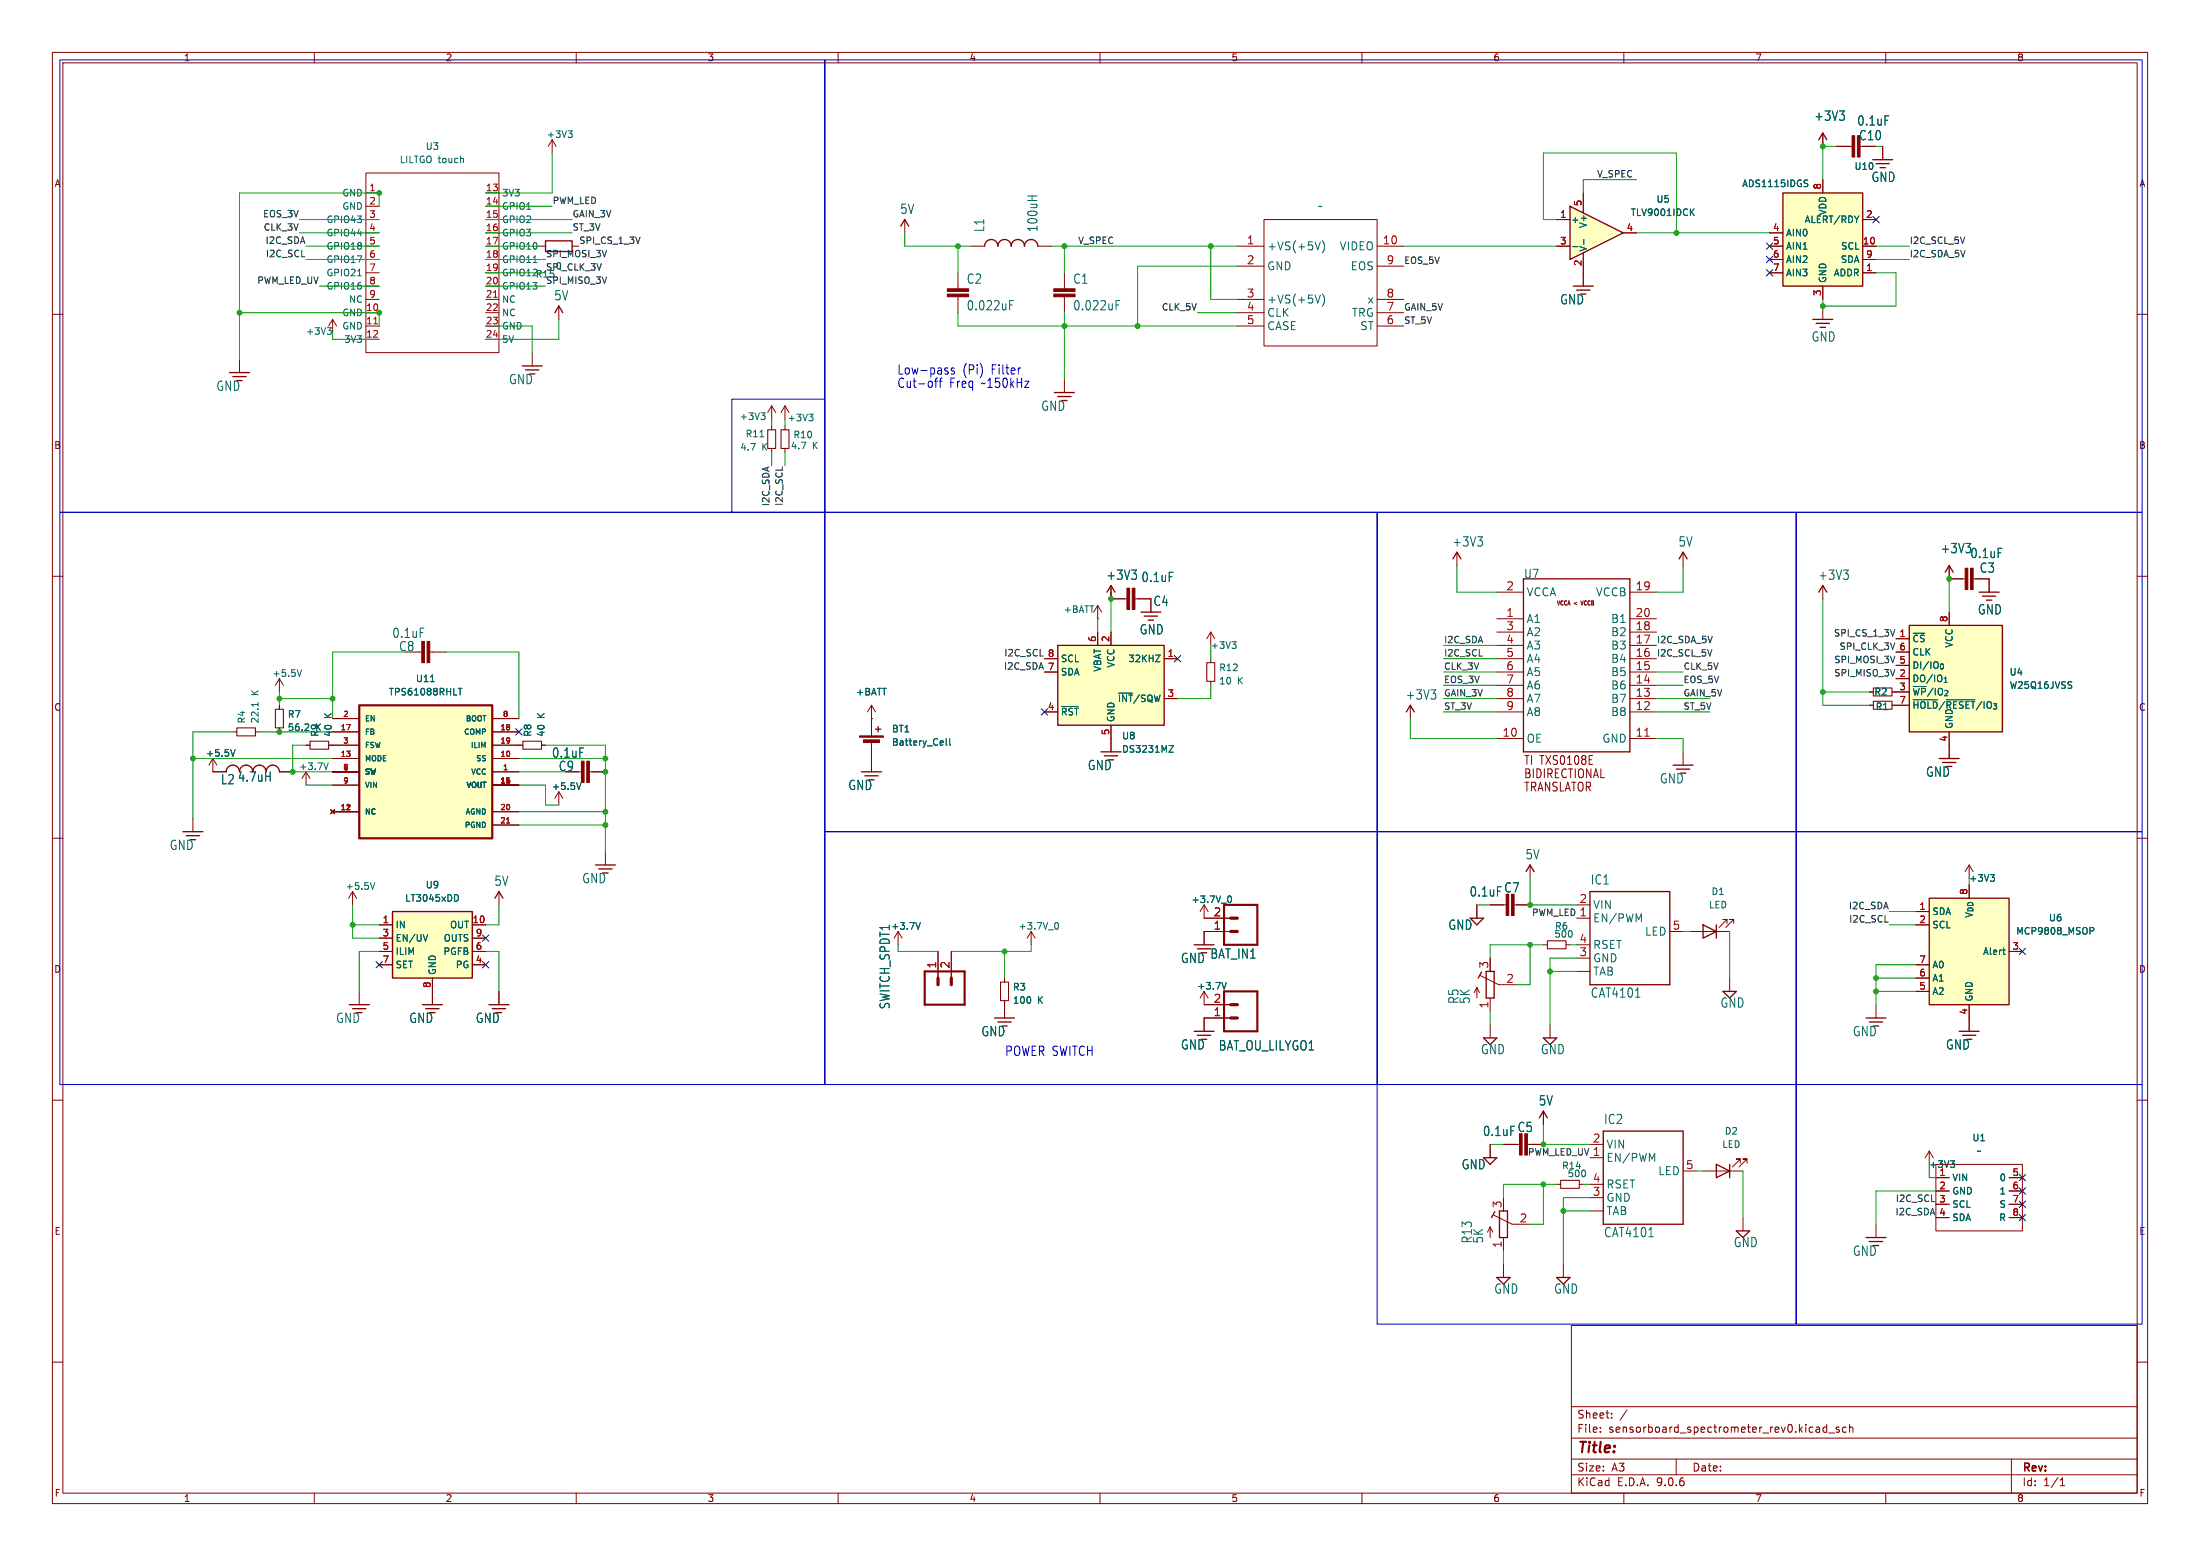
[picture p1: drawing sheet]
<svg xmlns="http://www.w3.org/2000/svg" width="420mm" height="297mm" viewBox="0 0 420 297" stroke-linecap="round" stroke-linejoin="round" font-family="sans-serif">
<g fill="none" stroke="#840000" stroke-width=".19">
<path d="M10 10h400v277h-400zM12 12h396v273h-396zM60 10v2M110 10v2M160 10v2M210 10v2M260 10v2M310 10v2M360 10v2M359.4 27.9v2.6M348 58.4v2.6M10 60h2"/>
<path d="M408 60h2M10 110h2M278.1 105.4v2.6M285.7 113h5.1M285.7 118.1h5.1M301.8 114.7l.2 .8M311.1 113h5.1M311.1 118.1h5.1M321.3 105.4v2.6M348 111.8v2.5M372.1 110.5h3.1M376.7 110.5h3v2.5"/>
<path d="M408 110h2M44.4 139.7h.8M48.8 139.7h.7M53.3 129.5l-.7 1.3M53.3 129.5l.8 1.3M53.3 129.5v2.6M53.3 134.6v.8M53.3 138.9v.8M269.2 134.6v2.6M285.7 120.7h5.1M285.7 123.2h5.1M285.7 125.7h5.1"/>
<path d="M285.7 128.3h5.1M285.7 130.8h5.1M285.7 133.4h5.1M285.7 135.9h5.1M311.1 120.7h5.1M311.1 123.2h5.1M311.1 125.7h5.1M311.1 128.3h5.1M311.1 130.8h5.1M311.1 133.4h5.1M311.1 135.9h5.1M10 160h2"/>
<path d="M40.6 144.8l-.7 1.3M40.6 144.8l.8 1.3M40.6 144.8v2.5M58.4 142.2h.8M62.7 142.2h.8M285.7 141h5.1M311.1 141h5.1M321.3 143.5v2.6M408 160h2M196.8 177.8l-.7 1.3M196.8 177.8l.8 1.3M196.8 177.8v2.5"/>
<path d="M229.9 172.7v2.6h5M229.9 172.7l-.8 1.3M229.9 172.7l.7 1.3M234.9 177.8h-5v2.5M281.9 172.7v2.6M284.5 172.7h3M289.1 172.7h3M292.1 165.1v2.5M301 175.3h2.5M301 172.7h2.5M318.8 177.8h2.5M322.6 177.8h7.6"/>
<path d="M329.7 176.3v-.8h-.8h.8l-1.5 1.5M331 176.3v-.8h-.8h.8l-1.6 1.5M179.1 181.6v5.1M181.6 181.6v5.1M229.9 189.2l-.8 1.3M229.9 189.2l.7 1.3M229.9 189.2v2.6h5M234.9 194.3h-5v2.6M281.9 188.5l-.5 1M281.9 188.5l.5 1M281.9 188.5v2M282.6 186.2l3.5 1.8h3.5"/>
<path d="M284.5 182.9v2.5M284.5 190.5v2.5M284.5 195.6v2.5M294.6 180.3h.8M295.9 195.6v2.5M299 180.3h.7M301 180.3h2.5M301 182.9h2.5M301 185.4h2.5M330.2 186.7v2.5M10 210h2M284.5 218.4v2.6"/>
<path d="M287 218.4h3.1M291.6 218.4h3M294.6 212.1v2.5M303.5 218.4h2.6M408 210h2M284.5 234.2v2M284.5 234.2l-.5 1M284.5 234.2l.5 1M285.1 231.9l3.6 1.8h3.4M287 228.6v2.5M287 236.2v2.6M297.2 226.1h.7"/>
<path d="M301.5 226.1h.8M303.5 221h2.6M303.5 226.1h2.6M303.5 228.6h2.6M303.5 231.1h2.6M321.3 223.5h2.5M325.1 223.5h7.6M332.2 222v-.8h-.7h.7l-1.5 1.6M332.7 232.4v2.5M333.5 222v-.8h-.8h.8l-1.5 1.6M287 241.3v2.5M300 253h108v32h-108z"/>
<path d="M10 260h2M300 278.5h108M300 274.5h108M300 268.5h108M305.5 273.2v.2M305.5 272.5v.1M307.7 270.5v.2M307.7 269.8v.1M310.6 269.1l-1.3 1.9M320 278.5v3M348.7 271.9v1.5M348.7 272.5l-.4-.1-.3 .3 .2 .6h.5"/>
<path d="M349.1 273.5h1.1M351.1 272.5l-.4-.1-.2 .2 .1 .2 .5 .2v.3h-.6M352.4 272.5l-.4-.1-.3 .3 .2 .6h.5M353.1 272.5l.2-.1 .4 .1v.9M353.1 271.9v1.5M384 278.5v6.5M408 260h2M60 285v2M110 285v2M160 285v2M210 285v2M260 285v2"/>
<path d="M300 281.5h108M310 285v2M360 285v2M393.3 283.6h.9M393.3 282.5l.4-.4v1.5"/>
</g>
<g fill="none" stroke="#006464" stroke-width=".19">
<path d="M282.1 102.5h.9l-.5 .6M282.9 103.3v.8M351.9 108.8h1l-.6 .7M352.8 109.7v.7M49.3 134.1v.7M49.3 134.5h-1.3l.2 .1M57.6 127.8l-.4 1.3M58.8 138.2l.1 .2v.3l-.7 .7h.7M273.2 131.7h.9l-.5 .6M274 132.5v.8M44.9 143.1l-.4 1.2M201.5 176.2l.1-.1a.68 .68 0 0 1 .5 .6 .68 .68 0 0 1-.5 .7l-.1-.1"/>
<path d="M234.5 171.1l.2-.1a.68 .68 0 0 1 .4 .6 .68 .68 0 0 1-.4 .7l-.2-.1M312.8 175.5l.6-1.1v1.6M234.1 187.5l-.4 1.3M312.2 190.3h.9M314.8 236.1h.8M315.4 221.2l.5-1v1.5"/>
</g>
<g fill="#840000" stroke="#840000" stroke-width=".19">
<path d="M375.2 108.5h.5v4h-.5z"/>
<path d="M376.2 108.5h.5v4h-.5z"/>
<path d="M291.1 216.4h.5v4.1h-.5z"/>
<path d="M290.1 216.4h.5v4.1h-.5z"/>
<path d="M288.5 170.7h.6v4.1h-.6z"/>
<path d="M287.5 170.7h.5v4.1h-.5z"/>
</g>
<g fill="none" stroke="#840000" stroke-width=".25">
<path d="M357.5 30.5h3.8M358.1 31.2h2.6M358.9 32h1M346.1 61h3.8M346.7 61.7h2.5M347.5 62.5h1M277.4 106.7l.7-1.3 .8 1.3M290.8 110.5h20.3v33h-20.3zM320.5 106.7l.8-1.3 .8 1.3M347.2 113l.8-1.2 .7 1.2M377.8 113h3.8M378.5 113.8h2.5"/>
<path d="M379.2 114.6h1M268.5 135.9l.7-1.3 .8 1.3M319.4 146.1h3.8M320 146.8h2.6M280.7 175.3h2.5l-1.3 1.2zM291.3 166.4l.8-1.3 .8 1.3M303.5 170.2h15.3v17.8h-15.3zM325.1 176.5l2.6 1.3-2.6 1.3zM327.7 176.5v2.6M228 180.3h3.8M228 196.9h3.8M228.6 181.1h2.5"/>
<path d="M228.6 197.6h2.5M282.8 185.5l-.6 1.2M283.2 198.1h2.5l-1.2 1.3zM283.7 185.4v5.1h1.5v-5.1h-.7M294.6 198.1h2.6l-1.3 1.3zM328.9 189.2h2.6l-1.3 1.3zM293.9 213.4l.7-1.3 .8 1.3M306.1 215.9h15.2v17.8h-15.2zM283.2 221h2.5l-1.2 1.2zM285.4 231.3l-.7 1.1M286.3 231.1v5.1h1.5v-5.1h-.8M327.7 222.2l2.5 1.3-2.5 1.3z"/>
<path d="M330.2 222.2v2.6M331.5 234.9h2.5l-1.3 1.3zM285.7 243.8h2.6l-1.3 1.3z"/>
</g>
<path d="M45.2 138.9h3.6v1.6h-3.6zM52.6 135.4h1.5v3.5h-1.5zM59.2 141.5h3.5v1.5h-3.5zM295.4 179.6h3.6v1.5h-3.6zM297.9 225.3h3.6v1.5h-3.6z" fill="none" stroke="#840000" stroke-width=".2"/>
<path d="M233.7 172.7h6.3v7.6h-6.3zM176.5 185.4h7.6v6.4h-7.6zM233.7 189.2h6.3v7.7h-6.3z" fill="none" stroke="#840000" stroke-width=".41"/>
<path d="M234.9 177.8h1.3M234.9 175.3h1.3M179.1 186.7v1.3M181.6 186.7v1.3M234.9 194.3h1.3M234.9 191.8h1.3" fill="none" stroke="#840000" stroke-width=".61"/>
<path d="M314 140.5h.9" fill="none" stroke="#a90000" stroke-width=".19"/>
<path d="M364.5 119.4h17.8v20.3h-17.8z" fill="#ffffc2"/>
<g fill="none" stroke="#840000" stroke-width=".25">
<path d="M172 43.2l.7-1.3 .8 1.3M188 47a1.27 1.27 0 0 1 1.2-1.3 1.27 1.27 0 0 1 1.3 1.3 1.27 1.27 0 0 1 1.3-1.3 1.27 1.27 0 0 1 1.2 1.3 1.27 1.27 0 0 1 1.3-1.3 1.27 1.27 0 0 1 1.3 1.3 1.27 1.27 0 0 1 1.2-1.3 1.27 1.27 0 0 1 1.3 1.3M201.3 74.9h3.8M201.9 75.7h2.6M364.5 119.4h17.8v20.3h-17.8zM371.3 109.2l.8-1.2 .8 1.2M370.2 144.8h3.8M370.8 145.5h2.6M94.5 171.5l.7-1.3 .8 1.3M113.7 165.1h3.8M114.3 165.9h2.5M66.7 191.8h3.8"/>
<path d="M67.3 192.5h2.5M80.6 191.8h3.9M81.3 192.5h2.5M93.3 191.8h3.9M94 192.5h2.5"/>
</g>
<g fill="none" stroke="#840000" stroke-width=".19">
<path d="M172.7 41.9v2.6M185.4 47h2.6M198.1 47h2.6M203.2 52.1v3M203.2 56.6v3.1M203.2 72.4v2.5M372.1 108v2.5M372.1 116.8v2.6M356.9 132.1h.7M356.9 134.6h.7M361.2 132.1h3.3M361.2 134.6h3.3"/>
<path d="M361.9 121.9h2.6M361.9 124.5h2.6M361.9 127h2.6M361.9 129.5h2.6M372.1 139.7v5.1M107.9 147.3h3.1M112.5 147.3h3.1M95.2 170.2v2.5M115.6 162.6v2.5M68.6 189.2v2.6M82.5 189.2v2.6M95.2 189.2v2.6"/>
</g>
<path d="M196.2 37.4h1.8M197 37.4v.9M213.1 58.2h.5M213.1 57.4h.7M375.3 103.7h.9l-.5 .7M365.2 133.6h4.7M371.5 133.6h5.5M395.3 130.1l.2 .1M395.4 130.9v.4" fill="none" stroke="#006464" stroke-width=".19"/>
<path d="M357.6 133.9h3.6v1.5h-3.6zM357.6 131.3h3.6v1.5h-3.6z" fill="none" stroke="#840000" stroke-width=".2"/>
<g fill="#840000" stroke="#840000" stroke-width=".19">
<path d="M111 145.3h.5v4.1h-.5z"/>
<path d="M112 145.3h.5v4.1h-.5z"/>
<path d="M201.2 55.1h4v.5h-4z"/>
<path d="M201.2 56.1h4v.5h-4z"/>
</g>
<path d="M74.9 174h15.3v12.7h-15.3z" fill="#ffffc2"/>
<path d="M74.9 174h15.3v12.7h-15.3z" fill="none" stroke="#840000" stroke-width=".25"/>
<g fill="none" stroke="#840000" stroke-width=".19">
<path d="M182.9 52.1v3M182.9 56.6v3.1M67.3 170.2l-.8 1.3M67.3 170.2l.8 1.3M67.3 170.2v2.5M72.4 176.5h2.5M72.4 179.1h2.5M90.2 176.5h2.5M90.2 179.1h2.5M72.4 181.6h2.5M72.4 184.2h2.5M82.5 186.7v2.5"/>
<path d="M90.2 181.6h2.5M90.2 184.2h2.5"/>
</g>
<path d="M192.7 58.2h.5M192.7 57.4h.8M71.6 168.5l-.5 1.2M81.6 178.4l-.4 1.2M87.1 170.8a.68 .68 0 0 1 .4 .6 .68 .68 0 0 1-.4 .6" fill="none" stroke="#006464" stroke-width=".19"/>
<g fill="#840000" stroke="#840000" stroke-width=".19">
<path d="M180.8 55.1h4.1v.5h-4.1z"/>
<path d="M180.8 56.1h4.1v.5h-4.1z"/>
</g>
<path d="M68.6 134.6h25.4v25.4h-25.4z" fill="#ffffc2"/>
<path d="M68.6 134.6h25.4v25.4h-25.4z" fill="none" stroke="#840000" stroke-width=".41"/>
<g fill="none" stroke="#840000" stroke-width=".19">
<path d="M102.9 47h1.2M106.7 58.4v2.6M109.2 47h1.3M63.5 61l-.8 1.2M63.5 61l.8 1.2M63.5 61v2.5M209.5 118.1h.1M209.5 115.6l-.7 1.2M209.5 115.6l.8 1.2M209.5 115.6v2.5M212.1 111.8v2.5h3M216.7 114.3h3v2.5"/>
<path d="M63.5 137.2h5.1M63.5 139.7h5.1M77.5 124.5h3M82 124.5h3.1M94 137.2h5.1M94 139.7h5.1M231.1 120.7v2.5M231.1 125.7v.8M231.1 130v.8M231.1 120.7l-.7 1.2M231.1 120.7l.8 1.2M36.8 156.2v2.6"/>
<path d="M40.6 147.3h2.6M53.3 147.3h2.6M58.4 147.3l-.7 1.3M58.4 147.3l.8 1.3M58.4 147.3v2.6M63.1 154.6l.8 .7M63.5 142.2h5.1M63.5 144.8h5.1M63.5 147.3h5.1M63.5 149.9h5.1M63.5 154.9h5.1M63.9 154.6l-.8 .7"/>
<path d="M94 142.2h5.8M94 144.8h5.1M94 147.3h5.1M94 149.9h5.1M94 154.9h5.1M94 157.5h5.1M103.4 142.2h.7M106.7 151.1l-.8 1.3M106.7 151.1l.7 1.3M106.7 151.1v2.6M171.4 177.8l-.7 1.3M171.4 177.8l.8 1.3"/>
<path d="M171.4 177.8v2.5"/>
</g>
<path d="M96.7 157.1h.6" fill="none" stroke="#a90000" stroke-width=".19"/>
<path d="M62.5 62.6h.8l-.5 .4M63 63l.3 .3v.3l-.3 .2M216 108.8h1l-.5 .7M216.9 109.7v.7M82.2 130.1h.7M87.5 131.4h.7M87.8 131.4v1.3M235.2 122.5h.8l-.4 .5M235.7 123l.3 .2v.3l-.3 .3M62.7 145.6l-.5 1.3M110.9 149.4l-.4 1.3M175.7 176.1l-.4 1.3" fill="none" stroke="#006464" stroke-width=".19"/>
<g fill="#840000" stroke="#840000" stroke-width=".19">
<path d="M80.5 122.4h.5v4.1h-.5z"/>
<path d="M81.5 122.4h.5v4.1h-.5z"/>
<path d="M215.1 112.3h.5v4h-.5z"/>
<path d="M216.2 112.3h.5v4h-.5z"/>
</g>
<path d="M230.4 126.5h1.5v3.5h-1.5zM99.8 141.5h3.6v1.5h-3.6z" fill="none" stroke="#840000" stroke-width=".2"/>
<path d="M104.1 46h5.1v2h-5.1zM105.9 59.7l.8-1.3 .7 1.3M211.3 113l.8-1.2 .8 1.2M217.8 116.8h3.8M218.4 117.6h2.6M219.2 118.4h1M34.9 158.8h3.8M35.6 159.5h2.5M43.2 147.3a1.27 1.27 0 0 1 1.2-1.2 1.27 1.27 0 0 1 1.3 1.2 1.27 1.27 0 0 1 1.3-1.2 1.27 1.27 0 0 1 1.3 1.2 1.27 1.27 0 0 1 1.2-1.2 1.27 1.27 0 0 1 1.3 1.2 1.27 1.27 0 0 1 1.3-1.2 1.27 1.27 0 0 1 1.2 1.2" fill="none" stroke="#840000" stroke-width=".25"/>
<path d="M201.9 123.2h20.3v15.2h-20.3z" fill="#ffffc2"/>
<g fill="none" stroke="#840000" stroke-width=".25">
<path d="M43.8 71.1h3.8M44.4 71.9h2.6M99.7 69.9h3.8M100.3 70.6h2.6M167.1 139.2h1M167.6 138.7v1M201.9 123.2h20.3v15.2h-20.3zM164.5 147.3h3.8M165.1 148.1h2.5M210.2 143.5h3.8M210.8 144.3h2.6M189.9 194.3h3.8"/>
<path d="M190.5 195.1h2.5M297.2 243.8h2.5l-1.3 1.3z"/>
</g>
<g fill="none" stroke="#840000" stroke-width=".19">
<path d="M69.8 33h25.4v34.3h-25.4zM69.8 36.8h2.6M69.8 39.4h2.6M92.7 36.8h2.5M92.7 39.4h2.5M105.4 26.7l-.8 1.2M105.4 26.7l.8 1.2M105.4 26.7v2.5M69.8 44.5h2.6M69.8 41.9h2.6M69.8 47h2.6M69.8 49.5h2.6"/>
<path d="M69.8 52.1h2.6M69.8 54.6h2.6M69.8 57.2h2.6M69.8 59.7h2.6M92.7 44.5h2.5M92.7 41.9h2.5M92.7 47h2.5M92.7 49.5h2.5M92.7 52.1h2.5M92.7 54.6h2.5M92.7 57.2h2.5M92.7 59.7h2.5"/>
<path d="M45.7 68.6v2.5M69.8 62.2h2.6M69.8 64.8h2.6M92.7 62.2h2.5M92.7 64.8h2.5M101.6 67.3v2.6M147.3 77.5v2.5M147.3 77.5l-.7 1.2M147.3 77.5l.8 1.2M149.9 77.5l-.8 1.2M149.9 77.5l.7 1.2M149.9 77.5v2.5"/>
<path d="M147.3 81.3v.7M147.3 85.6v.8M149.9 81.3v.7M149.9 85.6v.8M166.4 137.2h.1M166.4 134.6l-.8 1.3M166.4 134.6l.7 1.3M166.4 134.6v5.9M199.4 125.7h2.5M199.4 128.3h2.5M199.4 135.9h2.5M209.5 120.7v2.5"/>
<path d="M212.1 120.7v2.5M212.1 138.4v5.1M222.2 125.7h2.6M222.2 133.4h2.6M166.4 141.5v5.8M191.8 186.7v.8M191.8 191v3.3M298.4 241.3v2.5"/>
</g>
<g fill="none" stroke="#006464" stroke-width=".19">
<path d="M88.4 30.3l.1 .8M108.4 25h.8l-.4 .4M109 25.4l.2 .3v.3l-.2 .2M68.3 52.6h.7M101.8 50.1h.7M145.3 78.8h.8l-.5 .5M145.8 79.3l.3 .2v.3l-.3 .3M154.4 79.1h.8l-.4 .4M155 79.5l.2 .3v.3l-.2 .2M145.1 83.4h.7M202.7 134.8h3.2M220.6 125h.9l-.9 1.3h.9"/>
<path d="M180.6 141v1.1l.2 .1M181.3 141v1.1l.2 .1M223.2 142.3h.8l-.8 1.3h.8"/>
</g>
<g fill="#840000" stroke="#840000" stroke-width=".19">
<path d="M164.1 140.5h4.6v.2h-4.6z"/>
<path d="M164.8 141.2h3.1v.5h-3.1z"/>
</g>
<path d="M146.6 82h1.5v3.6h-1.5zM149.1 82h1.5v3.6h-1.5zM191 187.5h1.5v3.5h-1.5z" fill="none" stroke="#840000" stroke-width=".2"/>
<path d="M94.2 56.7h.7M71.4 61.8h.7" fill="none" stroke="#a90000" stroke-width=".19"/>
<path d="M299.7 39.4l10.2 5.1-10.2 5z" fill="#ffffc2"/>
<path d="M299.7 39.4l10.2 5.1-10.2 5zM374 196.9h3.8M374.6 197.6h2.6" fill="none" stroke="#840000" stroke-width=".25"/>
<path d="M302.3 36.8v3.8M297.2 41.9h2.5M297.2 47h2.5M302.3 48.3v3.8M309.9 44.5h2.5M375.9 194.3v2.6" fill="none" stroke="#840000" stroke-width=".19"/>
<path d="M323.4 39.9l-.7 .7M300.2 47.1h1M302.4 45.7v.9M322.9 40.4l.5 .7" fill="none" stroke="#006464" stroke-width=".19"/>
<path d="M368.3 171.5h15.2v20.3h-15.2z" fill="#ffffc2"/>
<path d="M368.3 171.5h15.2v20.3h-15.2zM356.2 194.3h3.8M356.9 195.1h2.5" fill="none" stroke="#840000" stroke-width=".25"/>
<g fill="none" stroke="#840000" stroke-width=".19">
<path d="M350.5 27.9h3.1M355.1 27.9h3M236.2 47h5.1M236.2 50.8h5.1M236.2 57.2h5.1M236.2 59.7h5.1M241.3 41.9h21.6v24.1h-21.6zM262.9 47h5.1M262.9 50.8h5.1M262.9 57.2h5.1M262.9 59.7h5.1M236.2 62.2h5.1"/>
<path d="M262.9 62.2h5.1M365.8 174h2.5M365.8 176.5h2.5M375.9 165.1v2.5M375.9 165.1l-.7 1.3M375.9 165.1l.8 1.3M358.1 191.8v2.5M365.8 184.2h2.5M365.8 186.7h2.5M365.8 189.2h2.5M375.9 191.8v2.5M383.5 181.6h2.6"/>
</g>
<path d="M252.1 46.2l-.5 1.5M252.1 56.3l-.5 1.5M252.4 45.9a1.75 1.75 0 0 1 0 2.4M252.4 56.1a1.75 1.75 0 0 1 0 2.3M380 166.9h.8l-.5 .5M380.5 167.4l.3 .3v.3l-.3 .2M399 177h.5l.2 .3-.1 .3-.6 .1M382.3 181.3h.5M382.7 182.2h.1" fill="none" stroke="#006464" stroke-width=".19"/>
<g fill="#840000" stroke="#840000" stroke-width=".19">
<path d="M353.6 25.9h.5v4.1h-.5z"/>
<path d="M354.6 25.9h.5v4.1h-.5z"/>
</g>
<path d="M340.4 36.8h15.2v17.8h-15.2z" fill="#ffffc2"/>
<path d="M340.4 36.8h15.2v17.8h-15.2zM347.2 26.7l.8-1.3 .7 1.3M300.4 54.6h3.8M301 55.4h2.5M356.2 236.2h3.8M356.9 237h2.5" fill="none" stroke="#840000" stroke-width=".25"/>
<g fill="none" stroke="#840000" stroke-width=".19">
<path d="M302.3 36.8v3.8M348 25.4v2.5M348 34.3v2.5M350.5 27.9h2.6M355.6 27.9h2.5M359.4 27.9v2.6M297.2 47h2.5M297.2 41.9h2.5M302.3 48.3v6.3M309.9 44.5h2.5M337.8 44.5h2.6M337.8 47h2.6"/>
<path d="M337.8 49.5h2.6M337.8 52.1h2.6M348 54.6v2.6M355.6 47h2.5M355.6 49.5h2.5M355.6 52.1h2.5M355.6 41.9h2.5M212.1 111.8v2.5h2.5M217.2 114.3h2.5v2.5M372.1 108v2.5h2.5M372.1 116.8v2.6M377.2 110.5h2.5v2.5"/>
<path d="M53.3 134.6v.8M53.3 138.9v.8M63.5 137.2h5.1M63.5 139.7h5.1M94 137.2h5.1M94 139.7h5.1M166.4 137.2h.1M166.4 137.2v2.5M199.4 125.7h2.5M199.4 128.3h2.5M199.4 135.9h2.5M209.5 120.7v2.5"/>
<path d="M212.1 120.7v2.5M212.1 138.4v5.1M222.2 125.7h2.6M222.2 133.4h2.6M356.9 132.1h.7M356.9 134.6h.7M361.2 132.1h3.3M361.2 134.6h3.3M361.9 121.9h2.6M361.9 124.5h2.6M361.9 127h2.6M361.9 129.5h2.6"/>
<path d="M372.1 139.7v5.1M40.6 147.3h2.6M53.3 147.3h2.6M58.4 142.2h.8M62.7 142.2h5.9M63.1 154.6l.8 .7M63.5 147.3h5.1M63.5 144.8h5.1M63.5 149.9h5.1M63.5 154.9h5.1M63.9 154.6l-.8 .7M94 142.2h5.8"/>
<path d="M94 147.3h5.1M94 144.8h5.1M94 149.9h5.1M94 154.9h5.1M94 157.5h5.1M103.4 142.2h.7M107.9 147.3h2.6M113 147.3h2.6M166.4 142.2v5.1M72.4 176.5h2.5M72.4 179.1h2.5M90.2 176.5h2.5"/>
<path d="M90.2 179.1h2.5M229.9 175.3h5M234.9 177.8h-5v2.5M281.9 172.7v2.6M284.5 172.7h2.5M289.6 172.7h2.5M365.8 174h2.5M365.8 176.5h2.5M72.4 184.2h2.5M72.4 181.6h2.5M82.5 186.7v5.1M90.2 184.2h2.5"/>
<path d="M90.2 181.6h2.5M95.2 189.2v2.6M179.1 181.6v5.1M181.6 181.6v5.1M191.8 186.7v.8M191.8 191v3.3M229.9 191.8h5M234.9 194.3h-5v2.6M365.8 184.2h2.5M365.8 186.7h2.5M365.8 189.2h2.5M375.9 191.8v5.1"/>
<path d="M383.5 181.6h2.6M284.5 218.4v2.6M287 218.4h2.6M292.1 218.4h2.5M294.6 212.1v2.5M368.3 219.7l-.8 1.3M368.3 219.7l.8 1.3M368.3 219.7v2.5M358.1 233.7v2.5M369.6 222.2h16.5v12.7h-16.5zM369.6 224.8h2.5M369.6 227.3h2.5"/>
<path d="M369.6 229.9h2.5M369.6 232.4h2.5M383.5 224.8h2.6M383.5 227.3h2.6M383.5 229.9h2.6M383.5 232.4h2.6"/>
</g>
<g fill="none" stroke="#006464" stroke-width=".19">
<path d="M323.4 39.9l-.7 .7M344.6 34.4h.5M344.9 35l.2 .3-.2 .3M351.2 21.2h.9l-.5 .7M352 22v.8M300.2 47.1h1M302.4 45.7v.9M322.9 40.4l.5 .7M216 108.8h1l-.5 .7M216.9 109.7v.7M375.3 103.7h.9l-.5 .7M58.8 138.2l.1 .2v.3l-.7 .7h.7"/>
<path d="M82.2 130.1h.7M87.5 131.4h.7M87.8 131.4v1.3M202.7 134.8h3.2M220.6 125h.9l-.9 1.3h.9M365.2 133.6h4.7M371.5 133.6h5.5M395.3 130.1l.2 .1M395.4 130.9v.4M44.9 143.1l-.4 1.2M110.9 149.4l-.4 1.3M180.6 141v1.1l.2 .1"/>
<path d="M181.3 141v1.1l.2 .1M223.2 142.3h.8l-.8 1.3h.8M81.6 178.4l-.4 1.2M87.1 170.8a.68 .68 0 0 1 .4 .6 .68 .68 0 0 1-.4 .6M175.7 176.1l-.4 1.3M234.5 171.1l.2-.1a.68 .68 0 0 1 .4 .6 .68 .68 0 0 1-.4 .7l-.2-.1M380 166.9h.8l-.5 .5M380.5 167.4l.3 .3v.3l-.3 .2M399 177h.5l.2 .3-.1 .3-.6 .1M234.1 187.5l-.4 1.3M382.3 181.3h.5M382.7 182.2h.1"/>
<path d="M372.4 221.6h.7l-.4 .4M372.9 222l.2 .3v.3l-.2 .2"/>
</g>
<g fill="none" stroke="#0000c2" stroke-width=".19">
<path d="M11.4 11.4h146.1v86.4h-146.1zM157.5 11.4h251.4v86.4h-251.4zM139.7 76.2h17.8v21.6h-17.8zM178.6 72.4v1.5M179.5 72.4v1.5M180.9 70.9v.4M182.2 70.3l-.4-.1-.2 .3 .1 .2 .5 .2v.4h-.6M194.7 70.2h.1M11.4 97.8h146.1v109.2h-146.1zM157.5 97.8h105.4v61h-105.4zM262.9 97.8h80v61h-80zM342.9 97.8h66v61h-66z"/>
<path d="M157.5 158.8h105.4v48.2h-105.4zM262.9 158.8h80v48.2h-80zM342.9 158.8h66v48.2h-66zM262.9 207h80v45.7h-80zM342.9 207h66v45.7h-66z"/>
</g>
<g fill="none" stroke="#009600" stroke-width=".19">
<path d="M72.4 39.4v-2.6h-26.7v31.8M92.7 39.4h12.7M105.4 29.2v7.6h-12.7M312.4 34.3h-10.1v2.5M350.5 27.9h-2.5v6.4M358.1 27.9h1.3M45.7 59.7h26.7v2.5M57.1 44.5h15.3M57.1 41.9h15.3M58.4 49.5h14M58.4 47h14M61 54.6h11.4"/>
<path d="M92.7 49.5h11.4M92.7 44.5h16.5M92.7 41.9h16.5M92.7 47h10.2M92.7 52.1h11.4M92.7 54.6h11.4M172.7 44.5v2.5h12.7M182.9 59.7v2.5h53.3M182.9 47v5.1M200.7 47h35.5M203.2 47v5.1M203.2 59.7v12.7"/>
<path d="M228.6 59.7h7.6M231.1 47v10.2h5.1M236.2 50.8h-19v11.4M268 47h29.2M297.2 41.9h-2.6v-12.7h25.4v15.3M312.4 44.5h25.4M358.1 52.1h3.8v6.3h-13.9v-1.2M358.1 49.5h6.4M358.1 47h6.4M63.5 63.5v1.3h8.9M92.7 62.2h8.9v5.1M106.7 61v3.8h-14"/>
<path d="M147.3 80v1.3M147.3 86.4v2.5M149.9 80v1.3M149.9 86.4v2.5M209.5 118.1v2.6M212.1 113v7.7M278.1 108v5h7.6M321.3 108v5h-5.1M348 114.3v20.3h8.9M372.1 110.5v6.3M44.4 139.7h-7.6v16.5M49.5 139.7h14"/>
<path d="M53.3 133.4h10.2M53.3 132.1v2.5M77.5 124.5h-14v12.7M85.1 124.5h14v12.7M231.1 123.2v2.5M231.1 130.8v2.6h-6.3M269.2 137.2v3.8h16.5M275.6 123.2h10.1M275.6 128.3h10.1M275.6 133.4h10.1M275.6 130.8h10.1M275.6 135.9h10.1"/>
<path d="M275.6 125.7h10.1M316.2 128.3h5.1M316.2 133.4h10.2M316.2 130.8h5.1M316.2 135.9h10.2M348 132.1h8.9M36.8 144.8h26.7M58.4 142.2h-2.5v5.1h7.6M58.4 149.9h5.1M99.1 157.5h16.5M99.1 149.9h5v3.8h2.6M99.1 144.8h16.5"/>
<path d="M99.1 147.3h8.8M99.1 154.9h16.5M104.1 142.2h11.5v20.4M316.2 141h5.1v2.5M67.3 176.5h5.1M67.3 172.7v6.4h5.1M95.2 172.7v3.8h-2.5M281.9 172.7h2.6M292.1 167.6v5.1h8.9M321.3 177.8h1.3M330.2 177.8v8.9M360.7 176.5h5.1"/>
<path d="M360.7 174h5.1M72.4 181.6h-3.8v7.6M92.7 181.6h2.5v7.6M171.4 180.3v1.3h7.7M191.8 181.6v5.1M196.8 180.3v1.3h-15.2M284.5 193v2.6M292.1 180.3v7.7h-2.5M294.6 180.3h-10.1v2.6M295.9 185.4h5.1M299.7 180.3h1.3M301 182.9h-5.1v12.7"/>
<path d="M358.1 186.7h7.7M358.1 189.2h7.7M365.8 184.2h-7.7v7.6M284.5 218.4h2.5M294.6 214.6v3.8h8.9M287 238.8v2.5M294.6 226.1v7.6h-2.5M297.2 226.1h-10.2v2.5M298.4 231.1h5.1M302.3 226.1h1.2M303.5 228.6h-5.1v12.7M323.8 223.5h1.3"/>
<path d="M332.7 223.5v8.9M368.3 222.2v2.6h1.3M369.6 227.3h-11.5v6.4"/>
</g>
<g fill="none" stroke="#000084" stroke-width=".19">
<path d="M337.2 48.9l1.2 1.2M337.2 46.4l1.2 1.2M337.2 51.5l1.2 1.2M338.4 48.9l-1.2 1.2M338.4 46.4l-1.2 1.2M338.4 51.5l-1.2 1.2M357.5 41.3l1.2 1.2M358.7 41.3l-1.2 1.2M98.5 139.1l1.2 1.2M99.7 139.1l-1.2 1.2M198.8 135.3l1.2 1.2M200 135.3l-1.2 1.2"/>
<path d="M224.2 125.1l1.2 1.2M225.4 125.1l-1.2 1.2M92.1 178.5l1.2 1.2M93.3 178.5l-1.2 1.2M71.8 183.5l1.2 1.3M73 183.5l-1.2 1.3M92.1 183.5l1.2 1.3M93.3 183.5l-1.2 1.3M385.5 181l1.2 1.2M386.7 181l-1.2 1.2M385.5 226.7l1.2 1.2M385.5 229.3l1.2 1.2"/>
<path d="M385.5 231.8l1.2 1.2M385.5 224.2l1.2 1.2M386.7 226.7l-1.2 1.2M386.7 229.3l-1.2 1.2M386.7 231.8l-1.2 1.2M386.7 224.2l-1.2 1.2"/>
</g>
<path d="M96.7 157.1h.6" fill="none" stroke="#a90000" stroke-width=".19"/>
<g fill="#009600" stroke="#009600" stroke-width=".19">
<circle cx="212.1" cy="114.3" r=".46"/>
<circle cx="182.9" cy="47" r=".46"/>
<circle cx="203.2" cy="47" r=".46"/>
<circle cx="320" cy="44.5" r=".46"/>
<circle cx="358.1" cy="186.7" r=".46"/>
<circle cx="358.1" cy="189.2" r=".46"/>
<circle cx="292.1" cy="172.7" r=".46"/>
<circle cx="292.1" cy="180.3" r=".46"/>
<circle cx="295.9" cy="185.4" r=".46"/>
<circle cx="348" cy="58.4" r=".46"/>
<circle cx="348" cy="132.1" r=".46"/>
<circle cx="348" cy="27.9" r=".46"/>
<circle cx="372.1" cy="110.5" r=".46"/>
<circle cx="294.6" cy="218.4" r=".46"/>
<circle cx="294.6" cy="226.1" r=".46"/>
<circle cx="298.4" cy="231.1" r=".46"/>
<circle cx="36.8" cy="144.8" r=".46"/>
<circle cx="53.3" cy="133.4" r=".46"/>
<circle cx="63.5" cy="133.4" r=".46"/>
<circle cx="55.9" cy="147.3" r=".46"/>
<circle cx="53.3" cy="139.7" r=".46"/>
<circle cx="191.8" cy="181.6" r=".46"/>
<circle cx="115.6" cy="157.5" r=".46"/>
<circle cx="115.6" cy="154.9" r=".46"/>
<circle cx="115.6" cy="147.3" r=".46"/>
<circle cx="115.6" cy="144.8" r=".46"/>
<circle cx="217.2" cy="62.2" r=".46"/>
<circle cx="231.1" cy="47" r=".46"/>
<circle cx="203.2" cy="62.2" r=".46"/>
<circle cx="67.3" cy="176.5" r=".46"/>
<circle cx="45.7" cy="59.7" r=".46"/>
<circle cx="72.4" cy="36.8" r=".46"/>
<circle cx="72.4" cy="59.7" r=".46"/>
</g>
<text font-size="2.8" fill="#840000" x="301" y="277.9">Title:</text>
<g font-size="2.5" fill="#006464">
<text x="346.3" y="23.3">+3V3</text>
<text x="354.5" y="24.2">0.1uF</text>
<text x="354.8" y="27">C10</text>
<text x="357.2" y="34.9">GND</text>
<text x="171.8" y="41">5V</text>
<text x="188.1" y="44.4" transform="rotate(-90 188.1 44.4)">L1</text>
<text x="198.3" y="44.4" transform="rotate(-90 198.3 44.4)">100uH</text>
<text x="105.7" y="57.5">5V</text>
<text x="184.5" y="54.4">C2</text>
<text x="184.5" y="59.5">0.022uF</text>
<text x="204.8" y="54.4">C1</text>
<text x="204.8" y="59.5">0.022uF</text>
<text x="297.7" y="58.3">GND</text>
<text x="345.7" y="65.4">GND</text>
<text x="41.2" y="74.8">GND</text>
<text x="97.1" y="73.6">GND</text>
<text x="198.7" y="78.6">GND</text>
<text x="277.2" y="104.5">+3V3</text>
<text x="320.3" y="104.5">5V</text>
<text x="370.4" y="105.8">+3V3</text>
<text x="376.1" y="106.7">0.1uF</text>
<text x="211.1" y="110.9">+3V3</text>
<text x="217.8" y="111.3">0.1uF</text>
<text x="347" y="110.9">+3V3</text>
<text x="377.8" y="109.5">C3</text>
<text x="220.1" y="115.9">C4</text>
<text x="377.5" y="117.5">GND</text>
<text x="74.8" y="122">0.1uF</text>
<text x="76.1" y="124.5">C8</text>
<text x="217.5" y="121.3">GND</text>
<text x="268.3" y="133.7">+3V3</text>
<text x="42.1" y="149.9">L2</text>
<text x="45.3" y="149.4">4.7uH</text>
<text x="105.3" y="144.8">0.1uF</text>
<text x="106.6" y="147.4">C9</text>
<text x="207.6" y="147.2">GND</text>
<text x="316.8" y="149.8">GND</text>
<text x="367.6" y="148.5">GND</text>
<text x="161.9" y="151">GND</text>
<text x="32.3" y="162.5">GND</text>
<text x="291.1" y="164.2">5V</text>
<text x="94.3" y="169.3">5V</text>
<text x="111.1" y="168.8">GND</text>
<text x="280.5" y="171.3">0.1uF</text>
<text x="287.1" y="170.6">C7</text>
<text x="303.6" y="169.1">IC1</text>
<text x="276.4" y="177.7">GND</text>
<text x="225.4" y="184">GND</text>
<text x="231" y="183.2">BAT_IN1</text>
<text x="278.7" y="191.7" transform="rotate(-90 278.7 191.7)">R5</text>
<text x="280.8" y="191.7" transform="rotate(-90 280.8 191.7)">5K</text>
<text x="303.6" y="190.6">CAT4101</text>
<text x="64.1" y="195.5">GND</text>
<text x="78" y="195.5">GND</text>
<text x="90.7" y="195.5">GND</text>
<text x="170.1" y="192.7" transform="rotate(-90 170.1 192.7)">SWITCH_SPDT1</text>
<text x="328.3" y="192.5">GND</text>
<text x="187.3" y="198">GND</text>
<text x="225.4" y="200.6">GND</text>
<text x="232.6" y="200.7">BAT_OU_LILYGO1</text>
<text x="282.6" y="201.4">GND</text>
<text x="294.1" y="201.4">GND</text>
<text x="353.6" y="198">GND</text>
<text x="371.4" y="200.6">GND</text>
<text x="293.7" y="211.2">5V</text>
<text x="306.1" y="214.8">IC2</text>
<text x="283" y="217.1">0.1uF</text>
<text x="289.6" y="216.3">C5</text>
<text x="278.9" y="223.4">GND</text>
<text x="281.2" y="237.4" transform="rotate(-90 281.2 237.4)">R13</text>
<text x="283.4" y="237.4" transform="rotate(-90 283.4 237.4)">5K</text>
<text x="306.1" y="236.4">CAT4101</text>
<text x="330.9" y="238.3">GND</text>
<text x="353.6" y="239.9">GND</text>
<text x="285.2" y="247.2">GND</text>
<text x="296.6" y="247.2">GND</text>
</g>
<g font-size="2.5" fill="#0000c2">
<text x="171.2" y="71.6">Low-pass</text>
<text x="183.7" y="71.6">(Pi)</text>
<text x="189.3" y="71.6">Filter</text>
<text x="171.2" y="74.2">Cut-off</text>
<text x="181.2" y="74.2">Freq</text>
<text x="187.4" y="74.2">~150kHz</text>
<text x="191.8" y="201.7">POWER SWITCH</text>
</g>
<text font-size="2.3" fill="#006464" x="290.9" y="110.6">U7</text>
<g font-size="2.3" fill="#840000">
<text x="290.9" y="146.2">TI TXS0108E</text>
<text x="290.9" y="148.7">BIDIRECTIONAL</text>
<text x="290.9" y="151.3">TRANSLATOR</text>
</g>
<g font-size="2.1" fill="#a90000">
<text x="238" y="46.7">1</text>
<text x="263.9" y="46.7">10</text>
<text x="238" y="50.5">2</text>
<text x="264.6" y="50.5">9</text>
<text x="238" y="56.9">3</text>
<text x="238" y="59.4">4</text>
<text x="264.6" y="56.9">8</text>
<text x="264.6" y="59.4">7</text>
<text x="238" y="62">5</text>
<text x="264.6" y="62">6</text>
<text x="287.5" y="112.8">2</text>
<text x="312.2" y="112.8">19</text>
<text x="287.5" y="117.9">1</text>
<text x="312.2" y="117.9">20</text>
<text x="287.5" y="120.4">3</text>
<text x="287.5" y="122.9">4</text>
<text x="287.5" y="125.5">5</text>
<text x="312.2" y="120.4">18</text>
<text x="312.2" y="122.9">17</text>
<text x="312.2" y="125.5">16</text>
<text x="287.5" y="128">6</text>
<text x="287.5" y="130.6">7</text>
<text x="312.2" y="128">15</text>
<text x="312.2" y="130.6">14</text>
<text x="287.5" y="133.1">8</text>
<text x="287.5" y="135.6">9</text>
<text x="312.2" y="133.1">13</text>
<text x="312.2" y="135.6">12</text>
<text x="286.8" y="140.7">10</text>
<text x="312.2" y="140.7">11</text>
<text x="301.5" y="172.5">2</text>
<text x="231.6" y="177.5">1</text>
<text x="231.6" y="175">2</text>
<text x="301.5" y="175">1</text>
<text x="319.2" y="177.5">5</text>
<text x="178.8" y="185" transform="rotate(-90 178.8 185)">1</text>
<text x="181.4" y="185" transform="rotate(-90 181.4 185)">2</text>
<text x="284.2" y="185" transform="rotate(-90 284.2 185)">3</text>
<text x="301.5" y="180.1">4</text>
<text x="301.5" y="182.6">3</text>
<text x="231.6" y="191.5">2</text>
<text x="287.5" y="187.7">2</text>
<text x="231.6" y="194.1">1</text>
<text x="284.2" y="192.6" transform="rotate(-90 284.2 192.6)">1</text>
<text x="304" y="218.2">2</text>
<text x="304" y="220.7">1</text>
<text x="304" y="225.8">4</text>
<text x="321.8" y="223.3">5</text>
<text x="286.8" y="230.7" transform="rotate(-90 286.8 230.7)">3</text>
<text x="290" y="233.4">2</text>
<text x="304" y="228.3">3</text>
<text x="286.8" y="238.3" transform="rotate(-90 286.8 238.3)">1</text>
</g>
<g font-size="2.1" fill="#006464">
<text x="241.8" y="48">+VS(+5V)</text>
<text x="255.7" y="48">VIDEO</text>
<text x="241.8" y="51.8">GND</text>
<text x="257.8" y="51.8">EOS</text>
<text x="241.8" y="58.1">+VS(+5V)</text>
<text x="261" y="58.1">x</text>
<text x="241.8" y="60.7">CLK</text>
<text x="241.8" y="63.2">CASE</text>
<text x="258" y="60.7">TRG</text>
<text x="259.6" y="63.2">ST</text>
<text x="291.3" y="114">VCCA</text>
<text x="291.3" y="119.1">A1</text>
<text x="304.6" y="114">VCCB</text>
<text x="307.5" y="119.1">B1</text>
<text x="291.3" y="121.6">A2</text>
<text x="291.3" y="124.2">A3</text>
<text x="307.5" y="121.6">B2</text>
<text x="307.5" y="124.2">B3</text>
<text x="291.3" y="126.7">A4</text>
<text x="291.3" y="129.3">A5</text>
<text x="291.3" y="131.8">A6</text>
<text x="307.5" y="126.7">B4</text>
<text x="307.5" y="129.3">B5</text>
<text x="307.5" y="131.8">B6</text>
<text x="291.3" y="134.3">A7</text>
<text x="291.3" y="136.9">A8</text>
<text x="307.5" y="134.3">B7</text>
<text x="307.5" y="136.9">B8</text>
<text x="291.3" y="142">OE</text>
<text x="305.8" y="142">GND</text>
<text x="304" y="173.7">VIN</text>
<text x="304" y="176.3">EN/PWM</text>
<text x="314" y="178.8">LED</text>
<text x="304" y="181.3">RSET</text>
<text x="304" y="183.9">GND</text>
<text x="304" y="186.4">TAB</text>
<text x="306.6" y="219.4">VIN</text>
<text x="306.6" y="222">EN/PWM</text>
<text x="306.6" y="227.1">RSET</text>
<text x="316.5" y="224.5">LED</text>
<text x="306.6" y="229.6">GND</text>
<text x="306.6" y="232.1">TAB</text>
</g>
<g font-size="2.1" fill="#840000">
<text x="301" y="273.7">File:</text>
<text x="301" y="271">Sheet:</text>
<text x="307.1" y="273.7">sensorboard_spectrometer_rev0.kicad_sch</text>
<text x="301" y="281.1">Size:</text>
<text x="307.6" y="281.1">A3</text>
<text x="323" y="281.1">Date:</text>
<text x="386" y="281.3">Rev:</text>
<text x="301" y="283.9">KiCad</text>
<text x="308.7" y="283.9">E.D.A.</text>
<text x="316.3" y="283.9">9.0.6</text>
<text x="386" y="283.9">Id:</text>
<text x="390.1" y="283.9">1/1</text>
</g>
<g font-size="1.8" fill="#840000">
<text x="35" y="11.9">1</text>
<text x="85" y="11.9">2</text>
<text x="135" y="11.9">3</text>
<text x="185" y="11.9">4</text>
<text x="235" y="11.9">5</text>
<text x="285" y="11.9">6</text>
<text x="335" y="11.9">7</text>
<text x="385" y="11.9">8</text>
<text x="10.3" y="35.9">A</text>
<text x="408.3" y="35.9">A</text>
<text x="10.3" y="85.9">B</text>
<text x="408.2" y="85.9">B</text>
<text x="10.3" y="135.9">C</text>
<text x="408.2" y="135.9">C</text>
<text x="10.3" y="185.9">D</text>
<text x="408.2" y="185.9">D</text>
<text x="10.3" y="235.9">E</text>
<text x="408.3" y="235.9">E</text>
<text x="10.3" y="285.9">F</text>
<text x="35" y="286.9">1</text>
<text x="85" y="286.9">2</text>
<text x="135" y="286.9">3</text>
<text x="185" y="286.9">4</text>
<text x="235" y="286.9">5</text>
<text x="285" y="286.9">6</text>
<text x="335" y="286.9">7</text>
<text x="385" y="286.9">8</text>
<text x="408.3" y="285.9">F</text>
</g>
<g font-size="1.8" fill="#006464">
<text x="81.2" y="28.8">U3</text>
<text x="104.3" y="26.5">+3V3</text>
<text x="76.2" y="31.3">LILTGO touch</text>
<text x="332.5" y="35.9">ADS1115IDGS</text>
<text x="353.9" y="32.6">U10</text>
<text x="65.3" y="37.7">GND</text>
<text x="65.3" y="40.2">GND</text>
<text x="95.8" y="37.7">3V3</text>
<text x="95.8" y="40.2">GPIO1</text>
<text x="251.5" y="40.2">~</text>
<text x="311.2" y="41.4">TLV9001IDCK</text>
<text x="316.1" y="38.9">U5</text>
<text x="348.8" y="41.2" transform="rotate(-90 348.8 41.2)">VDD</text>
<text x="62.2" y="42.8">GPIO43</text>
<text x="62.2" y="45.3">GPIO44</text>
<text x="62.2" y="47.9">GPIO18</text>
<text x="95.8" y="45.3">GPIO3</text>
<text x="95.8" y="42.8">GPIO2</text>
<text x="95.8" y="47.9">GPIO10</text>
<text x="299.8" y="42.8">+</text>
<text x="303.1" y="43.6" transform="rotate(-90 303.1 43.6)">V+</text>
<text x="340.9" y="45.3">AIN0</text>
<text x="340.9" y="47.9">AIN1</text>
<text x="344.4" y="42.8">ALERT/RDY</text>
<text x="351.4" y="47.9">SCL</text>
<text x="62.2" y="50.4">GPIO17</text>
<text x="62.2" y="52.9">GPIO21</text>
<text x="95.8" y="50.4">GPIO11</text>
<text x="303.1" y="48.1" transform="rotate(-90 303.1 48.1)">V-</text>
<text x="340.9" y="50.4">AIN2</text>
<text x="340.9" y="52.9">AIN3</text>
<text x="350" y="52.9">ADDR</text>
<text x="351.3" y="50.4">SDA</text>
<text x="62.2" y="55.5">GPIO16</text>
<text x="66.5" y="58">NC</text>
<text x="95.8" y="55.5">GPIO13</text>
<text x="95.8" y="58">NC</text>
<text x="348.8" y="54.1" transform="rotate(-90 348.8 54.1)">GND</text>
<text x="58.3" y="64.1">+3V3</text>
<text x="65.3" y="60.6">GND</text>
<text x="65.3" y="63.1">GND</text>
<text x="65.6" y="65.6">3V3</text>
<text x="95.8" y="60.6">NC</text>
<text x="95.8" y="63.1">GND</text>
<text x="95.8" y="65.6">5V</text>
<text x="141.1" y="80.4">+3V3</text>
<text x="142.2" y="83.7">R11</text>
<text x="150.3" y="80.6">+3V3</text>
<text x="151.4" y="83.8">R10</text>
<text x="141.2" y="86.2">4.7</text>
<text x="145.4" y="86.2">K</text>
<text x="150.9" y="86">4.7</text>
<text x="155.1" y="86">K</text>
<text x="203" y="117.2">+BATT</text>
<text x="231" y="124.1">+3V3</text>
<text x="365" y="122.8">~{CS}</text>
<text x="365" y="125.3">CLK</text>
<text x="373" y="123.7" transform="rotate(-90 373 123.7)">VCC</text>
<text x="51.9" y="129.4">+5.5V</text>
<text x="79.3" y="130.4">U11</text>
<text x="202.4" y="126.6">SCL</text>
<text x="202.4" y="129.1">SDA</text>
<text x="210.4" y="128.3" transform="rotate(-90 210.4 128.3)">VBAT</text>
<text x="213" y="127.5" transform="rotate(-90 213 127.5)">VCC</text>
<text x="215.3" y="126.6">32KHZ</text>
<text x="232.6" y="128.3">R12</text>
<text x="232.6" y="130.8">10</text>
<text x="236.2" y="130.8">K</text>
<text x="365" y="127.9">DI/IO_{0}</text>
<text x="365" y="130.4">DO/IO_{1}</text>
<text x="383.5" y="131.7">W25Q16JVSS</text>
<text x="383.5" y="129.1">U4</text>
<text x="49.6" y="132.8" transform="rotate(-90 49.6 132.8)">K</text>
<text x="54.8" y="137.2">R7</text>
<text x="63.5" y="137.1" transform="rotate(-90 63.5 137.1)">K</text>
<text x="74.1" y="132.9">TPS61088RHLT</text>
<text x="104.2" y="137.1" transform="rotate(-90 104.2 137.1)">K</text>
<text x="163.3" y="132.9">+BATT</text>
<text x="202.4" y="136.8">~{RST}</text>
<text x="213" y="137.9" transform="rotate(-90 213 137.9)">GND</text>
<text x="213.3" y="134.2">~{INT}/SQW</text>
<text x="357.7" y="132.9">R2</text>
<text x="358" y="135.7">R1</text>
<text x="365" y="132.9">~{WP}/IO_{2}</text>
<text x="365" y="135.5">~{HOLD}/~{RESET}/IO_{3}</text>
<text x="47" y="138.2" transform="rotate(-90 47 138.2)">R4</text>
<text x="49.6" y="138.2" transform="rotate(-90 49.6 138.2)">22.1</text>
<text x="54.8" y="139.7">56.2</text>
<text x="60.3" y="139.7">K</text>
<text x="61" y="140.7" transform="rotate(-90 61 140.7)">R9</text>
<text x="63.5" y="140.7" transform="rotate(-90 63.5 140.7)">40</text>
<text x="101.6" y="140.7" transform="rotate(-90 101.6 140.7)">R8</text>
<text x="104.2" y="140.7" transform="rotate(-90 104.2 140.7)">40</text>
<text x="170.2" y="140">BT1</text>
<text x="170.2" y="142.5">Battery_Cell</text>
<text x="214.1" y="141.3">U8</text>
<text x="214.1" y="143.9">DS3231MZ</text>
<text x="373" y="139.2" transform="rotate(-90 373 139.2)">GND</text>
<text x="39.2" y="144.6">+5.5V</text>
<text x="57" y="147.2">+3.7V</text>
<text x="105.3" y="151">+5.5V</text>
<text x="65.9" y="170">+5.5V</text>
<text x="77.2" y="172.3">LT3045xDD</text>
<text x="81.2" y="169.8">U9</text>
<text x="227.4" y="172.6">+3.7V_0</text>
<text x="326.2" y="173.6">LED</text>
<text x="326.6" y="171">D1</text>
<text x="375.8" y="168.5">+3V3</text>
<text x="75.4" y="177.4">IN</text>
<text x="75.4" y="179.9">EN/UV</text>
<text x="84.6" y="179.9">OUTS</text>
<text x="85.8" y="177.4">OUT</text>
<text x="170" y="177.6">+3.7V</text>
<text x="194.3" y="177.6">+3.7V_0</text>
<text x="296.6" y="179.2">500</text>
<text x="296.8" y="177.6">R6</text>
<text x="368.8" y="174.9">SDA</text>
<text x="368.8" y="177.4">SCL</text>
<text x="376.8" y="175.3" transform="rotate(-90 376.8 175.3)">V_{DD}</text>
<text x="384.8" y="178.6">MCP9808_MSOP</text>
<text x="391.1" y="176.1">U6</text>
<text x="75.4" y="182.5">ILIM</text>
<text x="75.4" y="185">SET</text>
<text x="84.6" y="182.5">PGFB</text>
<text x="86.9" y="185">PG</text>
<text x="368.8" y="185">A0</text>
<text x="378.5" y="182.5">Alert</text>
<text x="83.4" y="186.2" transform="rotate(-90 83.4 186.2)">GND</text>
<text x="193.3" y="189.3">R3</text>
<text x="193.3" y="191.8">100</text>
<text x="198.1" y="191.8">K</text>
<text x="228.4" y="189.1">+3.7V</text>
<text x="368.8" y="187.6">A1</text>
<text x="368.8" y="190.1">A2</text>
<text x="376.8" y="191.3" transform="rotate(-90 376.8 191.3)">GND</text>
<text x="328.7" y="219.3">LED</text>
<text x="329.2" y="216.8">D2</text>
<text x="376.5" y="218">U1</text>
<text x="377.3" y="220.6">~</text>
<text x="298.1" y="223.4">R14</text>
<text x="299.2" y="224.9">500</text>
<text x="368.2" y="223.1">+3V3</text>
<text x="370.1" y="224.5">1</text>
<text x="372.6" y="225.7">VIN</text>
<text x="381.6" y="225.7">0</text>
<text x="372.6" y="228.2">GND</text>
<text x="372.6" y="230.7">SCL</text>
<text x="372.6" y="233.3">SDA</text>
<text x="381.6" y="233.3">R</text>
<text x="381.6" y="228.2">1</text>
<text x="381.6" y="230.7">S</text>
</g>
<g font-size="1.8" fill="#a90000">
<text x="70.4" y="36.6">1</text>
<text x="70.4" y="39.1">2</text>
<text x="70.4" y="41.7">3</text>
<text x="92.7" y="36.6">13</text>
<text x="92.7" y="39.1">14</text>
<text x="92.7" y="41.7">15</text>
<text x="297.7" y="41.7">1</text>
<text x="302" y="39.4" transform="rotate(-90 302 39.4)">5</text>
<text x="347.7" y="36.3" transform="rotate(-90 347.7 36.3)">8</text>
<text x="356.2" y="41.7">2</text>
<text x="70.4" y="44.2">4</text>
<text x="70.4" y="46.7">5</text>
<text x="92.7" y="44.2">16</text>
<text x="92.7" y="46.7">17</text>
<text x="297.7" y="46.7">3</text>
<text x="310.4" y="44.2">4</text>
<text x="338.4" y="44.2">4</text>
<text x="338.4" y="46.7">5</text>
<text x="355.6" y="46.7">10</text>
<text x="70.4" y="49.3">6</text>
<text x="70.4" y="51.8">7</text>
<text x="92.7" y="49.3">18</text>
<text x="92.7" y="51.8">19</text>
<text x="302" y="50.9" transform="rotate(-90 302 50.9)">2</text>
<text x="338.4" y="49.3">6</text>
<text x="338.4" y="51.8">7</text>
<text x="356.2" y="49.3">9</text>
<text x="356.2" y="51.8">1</text>
<text x="69.8" y="59.4">10</text>
<text x="70.4" y="54.4">8</text>
<text x="70.4" y="56.9">9</text>
<text x="92.7" y="54.4">20</text>
<text x="92.7" y="56.9">21</text>
<text x="92.7" y="59.4">22</text>
<text x="347.7" y="56.6" transform="rotate(-90 347.7 56.6)">3</text>
<text x="69.8" y="62">11</text>
<text x="69.8" y="64.5">12</text>
<text x="92.7" y="62">23</text>
<text x="92.7" y="64.5">24</text>
<text x="371.9" y="118.8" transform="rotate(-90 371.9 118.8)">8</text>
<text x="200" y="125.5">8</text>
<text x="209.3" y="122.6" transform="rotate(-90 209.3 122.6)">6</text>
<text x="211.8" y="122.6" transform="rotate(-90 211.8 122.6)">2</text>
<text x="222.8" y="125.5">1</text>
<text x="362.5" y="121.7">1</text>
<text x="362.5" y="124.2">6</text>
<text x="200" y="128">7</text>
<text x="362.5" y="131.8">3</text>
<text x="362.5" y="126.7">5</text>
<text x="362.5" y="129.3">2</text>
<text x="200" y="135.6">4</text>
<text x="222.8" y="133.1">3</text>
<text x="362.5" y="134.4">7</text>
<text x="211.8" y="140.4" transform="rotate(-90 211.8 140.4)">5</text>
<text x="371.9" y="141.7" transform="rotate(-90 371.9 141.7)">4</text>
<text x="366.3" y="173.7">1</text>
<text x="375.7" y="170.9" transform="rotate(-90 375.7 170.9)">8</text>
<text x="73" y="176.3">1</text>
<text x="73" y="178.8">3</text>
<text x="90.1" y="176.3">10</text>
<text x="90.7" y="178.8">9</text>
<text x="366.3" y="176.3">2</text>
<text x="73" y="181.4">5</text>
<text x="73" y="183.9">7</text>
<text x="90.7" y="181.4">6</text>
<text x="90.7" y="183.9">4</text>
<text x="366.3" y="183.9">7</text>
<text x="384.1" y="181.4">3</text>
<text x="82.3" y="188.7" transform="rotate(-90 82.3 188.7)">8</text>
<text x="366.3" y="186.4">6</text>
<text x="366.3" y="189">5</text>
<text x="375.7" y="193.7" transform="rotate(-90 375.7 193.7)">4</text>
<text x="370.1" y="227.1">2</text>
<text x="384.1" y="224.5">5</text>
<text x="384.1" y="227.1">6</text>
<text x="370.1" y="229.6">3</text>
<text x="370.1" y="232.2">4</text>
<text x="384.1" y="229.6">7</text>
<text x="384.1" y="232.2">8</text>
</g>
<g font-size="1.8" fill="#0f0f0f">
<text x="50.6" y="46.6">I2C_SDA</text>
<text x="50.7" y="49.2">I2C_SCL</text>
<text x="95.8" y="52.9">GPIO12R15</text>
<text x="106" y="51.7">0</text>
<text x="147" y="96.7" transform="rotate(-90 147 96.7)">I2C_SDA</text>
<text x="149.5" y="96.7" transform="rotate(-90 149.5 96.7)">I2C_SCL</text>
<text x="191.6" y="125.4">I2C_SCL 8</text>
<text x="191.6" y="127.9">I2C_SDA 7</text>
<text x="352.9" y="173.6">I2C_SDA</text>
<text x="352.9" y="176.2">I2C_SCL</text>
<text x="361.7" y="232.1">I2C_SDA</text>
<text x="361.8" y="229.5">I2C_SCL</text>
</g>
<g font-size="1.7" fill="#0f0f0f">
<text x="304.8" y="33.9">V_SPEC</text>
<text x="50.1" y="41.6">EOS_3V</text>
<text x="105.4" y="39">PWM_LED</text>
<text x="109.2" y="41.6">GAIN_3V</text>
<text x="50.2" y="44.1">CLK_3V</text>
<text x="109.2" y="44.1">ST_3V</text>
<text x="110.5" y="46.6">SPI_CS_1_3V</text>
<text x="205.7" y="46.6">V_SPEC</text>
<text x="364.5" y="46.6">I2C_SCL_5V</text>
<text x="104.1" y="51.7">SPI_CLK_3V</text>
<text x="104.1" y="49.2">SPI_MOSI_3V</text>
<text x="268" y="50.5">EOS_5V</text>
<text x="364.5" y="49.2">I2C_SDA_5V</text>
<text x="49" y="54.3">PWM_LED_UV</text>
<text x="104.1" y="54.3">SPI_MISO_3V</text>
<text x="221.7" y="59.3">CLK_5V</text>
<text x="268" y="59.3">GAIN_5V</text>
<text x="268" y="61.9">ST_5V</text>
<text x="275.6" y="125.4">I2C_SCL</text>
<text x="275.6" y="122.8">I2C_SDA</text>
<text x="316.2" y="125.4">I2C_SCL_5V</text>
<text x="316.2" y="122.8">I2C_SDA_5V</text>
<text x="350" y="121.6">SPI_CS_1_3V</text>
<text x="351.1" y="124.1">SPI_CLK_3V 6</text>
<text x="275.6" y="127.9">CLK_3V</text>
<text x="275.6" y="130.5">EOS_3V</text>
<text x="321.3" y="130.5">EOS_5V</text>
<text x="321.3" y="127.9">CLK_5V</text>
<text x="350.1" y="129.2">SPI_MISO_3V 2</text>
<text x="350.1" y="126.7">SPI_MOSI_3V 5</text>
<text x="275.6" y="133">GAIN_3V</text>
<text x="275.6" y="135.5">ST_3V</text>
<text x="321.3" y="133">GAIN_5V</text>
<text x="321.3" y="135.5">ST_5V</text>
<text x="292.4" y="174.9">PWM_LED</text>
<text x="291.6" y="220.6">PWM_LED_UV</text>
</g>
<g font-size="1.4" fill="#a90000">
<text x="65.4" y="136.9">2</text>
<text x="95.9" y="136.9">8</text>
<text x="64.9" y="139.4">17</text>
<text x="65.4" y="142">3</text>
<text x="95.4" y="139.4">18</text>
<text x="95.4" y="142">19</text>
<text x="64.9" y="144.5">13</text>
<text x="65.4" y="147.1">7</text>
<text x="65.4" y="149.6">9</text>
<text x="95.4" y="144.5">10</text>
<text x="95.4" y="149.6">14</text>
<text x="95.9" y="147.1">1</text>
<text x="96.2" y="149.6">5</text>
<text x="64.9" y="154.7">11</text>
<text x="65.7" y="154.7">2</text>
<text x="95.4" y="154.7">20</text>
<text x="95.4" y="157.2">21</text>
</g>
<g font-size="1.4" fill="#006464">
<text x="69.6" y="137.9">EN</text>
<text x="88.8" y="137.9">BOOT</text>
<text x="69.6" y="140.4">FB</text>
<text x="69.6" y="143">FSW</text>
<text x="88.5" y="140.4">COMP</text>
<text x="89.8" y="143">ILIM</text>
<text x="69.6" y="145.5">MODE</text>
<text x="69.6" y="148.1">SW</text>
<text x="89.8" y="148.1">VCC</text>
<text x="90.8" y="145.5">SS</text>
<text x="69.6" y="150.6">VIN</text>
<text x="69.6" y="155.7">NC</text>
<text x="88.7" y="155.7">AGND</text>
<text x="88.9" y="150.6">VOUT</text>
<text x="88.6" y="158.2">PGND</text>
</g>
<g font-size="1.1" fill="#840000">
<text x="297.1" y="115.8">VCCA &lt;</text>
<text x="302.2" y="115.8">VCCB</text>
</g>
</svg>
